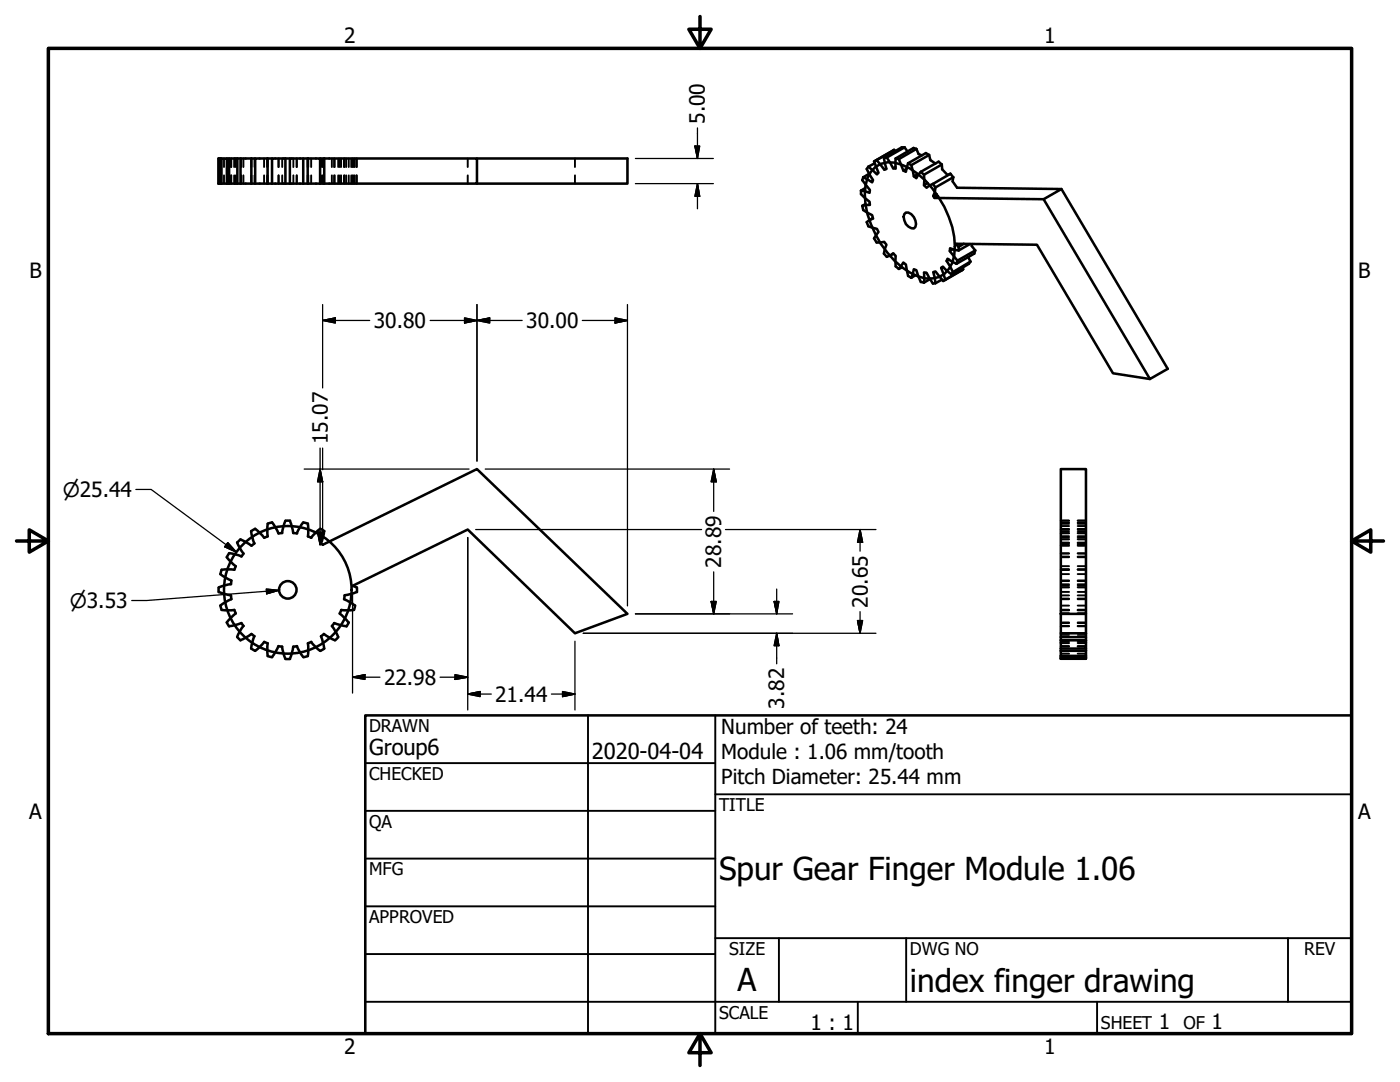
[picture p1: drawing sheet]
<svg xmlns="http://www.w3.org/2000/svg" width="279mm" height="216mm" viewBox="0 0 279 216" stroke-linecap="round" stroke-linejoin="round" font-family="sans-serif">
<!-- layer: Visible (ANSI) -->
<g fill="none" stroke="#000" stroke-width=".51">
<path d="M43.6 36.6v-5h.4v5M43.6 31.6v5M44 31.6h.2M44.2 36.6v-5h1.1v5M45.3 31.6h.4M47.4 31.6v5M48 31.6h-2.3v5M50.2 31.6v5M50.9 36.6v-5h2.5v5M50.9 31.6h-2.9v5M53.4 31.6h.9M57 31.6v5"/>
<path d="M57.8 36.6v-5h2.7v5M57.8 31.6h-3.5v5M60.5 31.6h.9M61.4 36.6v-5h2.5v5M63.9 31.6h31.3v5h-51.6M64.7 31.6v5M95.2 31.6h30v5h-30M171.8 38v.7l1.7 1.6 .1 .6-1.5 .2M172.3 35.4l-.2 .5 1.5 2-.1 .6-1.7-.5M172.7 37.5l-.9 .5M173.3 33.3l-.3 .4 1.2 2.2-.1 .5-1.8-1M173.5 34.7l-1.2 .7"/>
<path d="M174.6 32.6l-1.3 .7M174.7 33.3a5.1 5.1 0 0 1 5.3-.4 17.2 17.2 0 0 1 8.5 8.4 14.9 14.9 0 0 1 1.6 11.2 4.9 4.9 0 0 1-7 2.6 17.6 17.6 0 0 1-9.3-10.4 13.8 13.8 0 0 1-.7-9.1l.7-1.3zM174.9 31.9l-.5 .3 .9 2.3-.3 .3-1.7-1.5M176.4 31.5l.5 2.2-.4 .1-1.6-1.9M176.8 33.7l-.3 .1M177 31.4l1.2 2.2 .6 .1v-2.1M177 31.4l-.6 .1M178.4 29.9l.3 .3M178.4 29.9l-3.5 2M178.4 29.9l-3.7 2.2M178.7 33.3l-.5 .3M178.8 31.6l.6 .2"/>
<path d="M179.4 31.8l.9 2.2 .5 .3 .4-1.7M180.5 29.4l.6 .8M180.5 29.4l-3.5 2M180.5 29.4h-.5l-3.6 2.1M180.9 33.7l-.6 .3M181.2 32.6l.7 .4M181.9 33l.5 2.2 .5 .4 .9-1.3M182.9 29.7l-.6-.2-3.5 2.1M182.9 29.7l.4 1 .7 .3M182.9 29.7l-3.5 2.1M183.2 34.7l-.8 .5M183.8 34.3l.6 .6"/>
<path d="M184.4 34.9v2.1l.5 .5 1.3-.8M185.1 36.5l-.7 .5M185.4 30.9l.3 1 1 .7M185.4 30.9l-3.5 2.1M185.4 30.9l-.6-.4-3.6 2.1M185.5 37h.1M186.2 36.7l.5 .7M186.7 37.4l-.1 1-.4 .7 .3 .4M186.9 38.7l-.7 .4M188 32.8v1l1.1 1.1 .6-.2M188 32.8l-3.6 2.1M188 32.8l-.7-.5-3.5 2"/>
<path d="M189.7 34.7l-3.5 2M189.7 34.7l.5 .7M190.2 35.4l-.1 .8 .9 1.3 20.8 .2-3.5 2.1-21.8-.3 .7-.4M190.2 35.4l-3.5 2M211.8 37.7l21.2 35.9-3.5 2-21.2-35.8M172.1 41.1l.2 .8 1.8 1 .1 .7-.7 .3-.5 .4 .3 .8 1.7 .6 .3 .6-.9 1.3 .5 .8 1.6-.1 .4 .5-.5 1.8 .6 .6 .7-.2 .5-.5 .6 .6v2l.6 .6M172.7 40.7l-.6 .4M174.2 43.5l-.6 .4M178.3 50.6l-.6 .4M179.4 53.7l.9-1.3 .5 .4 .4 2.3 .7 .3M180 53.3l-.6 .4M180.8 42.4a2.19 2.19 0 0 1 1.9 2.9l-.3 .3a2.19 2.19 0 0 1-1.9-2.9z"/>
<path d="M181.9 55.4l.5-1.7 .5 .2 .9 2.4 .6 .1M182.7 54.9l-.8 .5M184.4 56.4v-2h.5l1.3 2.2 .5-.1M185.6 55.7l-1.2 .7M188 55.8l-1.3 .7M188.2 53.3l-.4 .2M189.4 51.8l-.5 .3M190.1 49.7l-.6 .4M190.2 54.3l-.3 .4M190.9 52.6l-1.8-1-.2 .5 1.3 2.2M191.1 52l-.2 .6M191.3 49.3l-.6-.7 16.2 .2 15.2 25.7 7.4 1.1"/>
<path d="M191.3 50l-.9-.2-.8-.3-.1 .6 1.6 1.9M191.3 49.3v.7M192.1 53.4l.1 .3M192.2 53.7l-4 2.4-1.5-1.9-.5 .1 .5 2.2M192.2 53.7l-3.5 2.1-.9-2.3 .4-.3 1.7 1.5M192.3 48.6l-1 .7M193.2 51.3l.5 .9M193.5 48.7l-2.2 1.3M193.7 52.2l-.3 .4-3.5 2.1M193.7 52.2l-3.5 2.1M194 48.7l-.1 .4 .7 .9M194.6 50l-.2 .6-3.5 2"/>
<path d="M194.6 50l-3.5 2M211.7 93.6h5v28.9h-5zM43.6 117.2v.9M43.7 118.1l2.4 .7 .1 .8M44 114.6l2.2 1.2M44.2 113.7l-.2 .9M45.3 111.2l1.7 1.8M45.7 110.4l-.4 .8M45.7 110.4l2.5 .6M46.1 116.5l-2.4 .7M46.2 119.6l-2.2 1.2M46.2 115.8l-.1 .8"/>
<path d="M47.1 113l-.3 .7h-2.6M47.3 108.2l1.3 2.2M48 107.6l2.2 1.3M48 107.6l-.6 .7M48.6 110.5l-.4 .6M50.1 106l.7 2.4M50.8 108.4l-.6 .5M53.4 104.5l.9-.3 1.3 2.2M53.4 104.5v2.5l-.7 .3-1.8-1.8-.8 .5M56.3 106.4l-.7 .1M57 103.9l-.7 2.5M57 103.9h.9"/>
<path d="M57.9 103.9l.6 2.5M58.6 106.4l.7 .1M60.5 104.2l-1.3 2.2M60.6 104.2l.8 .3M61.4 104.5l.1 2.5 .6 .3M63.9 105.5l-1.8 1.8M63.9 105.5l.8 .5M64.1 108.4l.3 .3M64.4 108.7l30.8-15.1 30 28.9-10.5 3.9-21.4-20.7-22.9 11.2 .8 .3M64.7 106l-.6 2.4M68.7 119.6l2.1 1.2M68.8 118.8l-.1 .8"/>
<path d="M71.2 118.1l-2.4 .7M71.2 117.2v1M44 120.8l.2 .9M44.2 121.7h2.6M46.8 121.7l.3 .7-1.8 1.8 .4 .8M48.2 124.3l.4 .6M48.2 124.3l-2.5 .7M48.6 124.9l-1.3 2.2M50.1 129.4l.8 .5 1.8-1.8 .7 .3v2.5M50.2 126.5l-2.2 1.3-.6-.7M50.2 126.5l.6 .5M50.8 126.9l-.7 2.5"/>
<path d="M53.4 130.9l.9 .2M56.3 129l.7 2.5M56.3 129l-.7-.1-1.3 2.2M57 131.5h.9M58.5 129l-.6 2.5M59.2 128.9l1.3 2.2M59.3 128.9l-.7 .1M61.4 130.9l-.8 .2M62.1 128.1l1.8 1.8M62.1 128.1l-.6 .3-.1 2.5M64.1 126.9l.6 2.5M64.6 126.5l2.2 1.3"/>
<path d="M64.7 126.5l-.6 .5M64.7 129.4l-.8 .5M66.2 124.9l1.3 2.2M67.5 127.1l-.6 .7M67.8 122.4l1.7 1.8M69.6 124.2l-.5 .8-2.4-.7-.5 .6M70.6 121.7h-2.5l-.3 .7M70.9 120.8l-.2 .9M211.7 122.5v3.9h5M211.7 131.4h5M211.7 126.4v5M211.7 131.1h5"/>
<path d="M211.7 129.9h5M211.7 127.8h5M216.7 131.1v.3h-5M216.7 129.9v1h-5M216.7 127.1v2.3h-5M216.7 126.4v.7h-5M216.7 122.5v3.9M216.7 129.4v.5M216.7 130.9v.2"/>
<circle cx="57.4" cy="117.7" r="12.7"/>
<circle cx="57.4" cy="117.7" r="1.75"/>
</g>
<!-- layer: Hidden (ANSI) -->
<g fill="none" stroke="#000" stroke-width=".38">
<path d="M44.7 31.6v1.7M44.7 35v1.6M46.1 31.6v1.7M46.1 35v1.6M46.2 31.6v1.7M46.2 35v1.6M46.7 31.6v1.7M46.7 35v1.6M47.1 31.6v1.7M47.1 35v1.6M48.1 31.6v1.7M48.1 35v1.6"/>
<path d="M48.6 31.6v1.7M48.6 35v1.6M50.2 31.6v1.7M50.2 35v1.6M50.8 31.6v1.7M50.8 35v1.6M52.7 31.6v1.7M52.7 35v1.6M53.3 31.6v1.7M53.3 35v1.6M53.4 31.6v1.7M53.4 35v1.6"/>
<path d="M55.6 31.6v1.7M55.6 35v1.6M56.3 31.6v1.7M56.3 35v1.6M58.5 31.6v1.7M58.5 35v1.6M59.2 31.6v1.7M59.2 35v1.6M61.4 31.6v1.7M61.4 35v1.6M61.5 31.6v1.7M61.5 35v1.6"/>
<path d="M62.1 31.6v1.7M62.1 35v1.6M64.1 31.6v1.7M64.1 35v1.6M64.4 31.6v1.7M64.4 35v1.6M64.6 31.6v1.7M64.6 35v1.6M66.2 31.6v1.7M66.2 35v1.6M66.7 31.6v1.7M66.7 35v1.6"/>
<path d="M66.8 31.6v1.7M66.8 35v1.6M67.5 31.6v1.7M67.5 35v1.6M67.8 31.6v1.7M67.8 35v1.6M68.1 31.6v1.7M68.1 35v1.6M68.6 31.6v1.7M68.6 35v1.6M68.8 31.6v1.7M68.8 35v1.6"/>
<path d="M69.1 31.6v1.7M69.1 35v1.6M69.6 31.6v1.7M69.6 35v1.6M70.1 31.6v1.7M70.1 35v1.6M70.4 31.6v1.7M70.4 35v1.6M70.6 31.6v1.7M70.6 35v1.6M70.8 31.6v1.7M70.8 35v1.6"/>
<path d="M71.2 31.6v1.7M71.2 35v1.6M93.3 31.6v1.7M93.3 35v1.6M114.7 31.6v1.7M114.7 35v1.6M211.7 108.7h1.7M211.7 105.7h1.7M211.7 116.9h1.7M211.7 117.2h1.7M211.7 108.9h1.7M211.7 107.6h1.7"/>
<path d="M211.7 110.4h1.7M211.7 111.1h1.7M211.7 108.3h1.7M211.7 113h1.7M211.7 111.2h1.7M211.7 115.8h1.7M211.7 116.6h1.7M211.7 114.6h1.7M211.7 119.6h1.7M211.7 118.8h1.7M211.7 118.1h1.7M211.7 108.4h1.7"/>
<path d="M211.7 106h1.7M211.7 107.3h1.7M211.7 107h1.7M211.7 104.5h1.7M211.7 105.5h1.7M211.7 106.4h1.7M211.7 103.9h1.7M211.7 104.3h1.7M211.7 113.6h1.7M211.7 116h1.7M211.7 119.4h1.7M211.7 105h1.7"/>
<path d="M213.4 113.7h-1.7h1.7M215.1 108.7h1.6M215.1 105.7h1.6M215.1 116.9h1.6M215.1 117.2h1.6M215.1 108.9h1.6M215.1 107.6h1.6M215.1 110.4h1.6M215.1 111.1h1.6M215.1 108.3h1.6M215.1 113h1.6M215.1 113.7h1.6"/>
<path d="M215.1 111.2h1.6M215.1 115.8h1.6M215.1 116.6h1.6M215.1 114.6h1.6M215.1 119.6h1.6M215.1 118.8h1.6M215.1 118.1h1.6M215.1 108.4h1.6M215.1 106h1.6M215.1 107.3h1.6M215.1 107h1.6M215.1 104.5h1.6"/>
<path d="M215.1 105.5h1.6M215.1 106.4h1.6M215.1 103.9h1.6M215.1 104.3h1.6M215.1 113.6h1.6M215.1 116h1.6M215.1 119.4h1.6M215.1 105h1.6M211.7 129h1.7M211.7 128.9h1.7M211.7 128.3h1.7M211.7 128.1h1.7"/>
<path d="M211.7 126.9h1.7M211.7 126.5h1.7M211.7 124.9h1.7M211.7 124.3h1.7M211.7 125h1.7M211.7 122.4h1.7M211.7 121.7h1.7M211.7 124.2h1.7M211.7 120.8h1.7M211.7 121.8h1.7M211.7 130.4h1.7M215.1 129h1.6"/>
<path d="M215.1 128.9h1.6M215.1 128.3h1.6M215.1 128.1h1.6M215.1 126.9h1.6M215.1 126.5h1.6M215.1 124.9h1.6M215.1 124.3h1.6M215.1 125h1.6M215.1 122.4h1.6M215.1 121.7h1.6M215.1 124.2h1.6M215.1 120.8h1.6"/>
<path d="M215.1 121.8h1.6M215.1 130.4h1.6"/>
</g>
<!-- layer: Visible (ANSI) -->
<g fill="#000">
<circle cx="43.6" cy="36.6" r=".25"/>
<circle cx="43.6" cy="31.6" r=".25"/>
<circle cx="211.7" cy="131.4" r=".25"/>
</g>
<!-- layer: Border (ANSI) -->
<path d="M9.7 9.7h260v196.5h-260zM139.7 3.3v6.4l-2.2-3.9h4.4l-2.2 3.9M3.3 107.9h6.4l-3.9-2.2v4.5l3.9-2.3M269.7 107.9l3.9 2.3v-4.5l-3.9 2.2h6.4M139.7 206.2l2.2 3.9h-4.4l2.2-3.9v6.4" fill="none" stroke="#000" stroke-width=".7"/>
<!-- layer: Title (ANSI) -->
<g fill="none" stroke="#000" stroke-width=".38">
<path d="M72.9 152.3h69.8M117.3 142.7v63.5M142.7 158.5h127M142.7 142.7v63.5M72.9 161.8h69.8M72.9 171.3h69.8M72.9 199.9h196.8M72.9 180.8h69.8M72.9 190.4h69.8M142.7 187.2h127M155.4 187.2v12.7M171.2 199.9v6.3"/>
<path d="M180.8 187.2v12.7M218.9 199.9v6.3M257 187.2v12.7"/>
</g>
<path d="M72.9 142.7h196.8v63.5h-196.8z" fill="none" stroke="#000" stroke-width=".51"/>
<!-- layer: Dimension (ANSI) -->
<g fill="none" stroke="#000" stroke-width=".25">
<path d="M126.8 36.6h15.6M126.8 31.6h15.6M138.7 29.1h.9l-.4 2.5zM139.2 36.6l.4 2.6h-.9zM139.2 25.5v6.1M139.2 36.6v5.1M64.4 63.9l2.5-.5v1.1zM64.4 63.9h9.4M64.4 60.8v16.6M85.9 63.9h18.3M92.7 63.4l2.5 .5-2.5 .6zM95.2 63.9l2.5-.5v1.1z"/>
<path d="M95.2 60.8v31.2M116.2 63.9h9M122.7 63.4l2.5 .5-2.5 .6zM125.2 60.8v60.1M27.1 97.7h3.1l17 12.5M60.7 93.6h32.9M63.9 93.6l.5 2.5h-1zM63.9 89.4v19.3M64.4 89.4v4.3M64.4 96v10.3M96.8 93.6h48.8M142.4 93.6l.5 2.5h-1z"/>
<path d="M142.4 93.6v8.4M45.5 108.3l1.7 1.9-2.4-1.1zM53.1 117.5l2.5 .3-2.4 .7zM55.6 117.8l-26.3 2h-3M63.4 106.2h1l-.5 2.5zM70.4 118.6v19.7M93.3 107.3v34.4M94.9 105.7h45.1M142.4 114.1v8.4M144.8 105.7h30M155 117.5v5M171.6 105.7l.5 2.5h-1z"/>
<path d="M171.6 105.7v4.3M70.4 135.1l2.4-.5v1zM70.4 135.1h5.4M87.8 135.1h5.5M90.8 134.6l2.5 .5-2.5 .5zM93.3 138.5l2.5-.5v1zM93.3 138.5h4.7M110 138.5h4.7M112.3 138l2.4 .5-2.4 .5zM114.7 128v13.7M116.4 126.4h58.4M126.8 122.5h31.4"/>
<path d="M141.9 120h1l-.5 2.5zM154.5 120h.9l-.4 2.5zM155 126.4l.4 2.4h-.9zM155 126.4v6.1M171.1 123.8h1l-.5 2.6zM171.6 122v4.4"/>
</g>
<g fill="#000" stroke="#000" stroke-width=".25">
<path d="M138.7 29.1l.5 2.5zM138.7 29.1h.9l-.4 2.5zM139.2 36.6l.4 2.6zM139.2 36.6l.4 2.6h-.9zM64.4 63.9l2.5-.5zM64.4 63.9l2.5-.5v1.1zM92.7 64.5l2.5-.6zM92.7 63.4l2.5 .5-2.5 .6zM95.2 63.9l2.5-.5zM95.2 63.9l2.5-.5v1.1zM122.7 64.5l2.5-.6zM122.7 63.4l2.5 .5-2.5 .6z"/>
<path d="M63.9 93.6l.5 2.5zM63.9 93.6l.5 2.5h-1zM142.4 93.6l.5 2.5zM142.4 93.6l.5 2.5h-1zM44.8 109.1l2.4 1.1zM45.5 108.3l1.7 1.9-2.4-1.1zM53.2 118.5l2.4-.7zM53.1 117.5l2.5 .3-2.4 .7zM63.4 106.2l.5 2.5zM63.4 106.2h1l-.5 2.5zM171.6 105.7l.5 2.5zM171.6 105.7l.5 2.5h-1z"/>
<path d="M70.4 135.1l2.4-.5zM70.4 135.1l2.4-.5v1zM90.8 135.6l2.5-.5zM90.8 134.6l2.5 .5-2.5 .5zM93.3 138.5l2.5-.5zM93.3 138.5l2.5-.5v1zM112.3 139l2.4-.5zM112.3 138l2.4 .5-2.4 .5zM141.9 120l.5 2.5zM141.9 120h1l-.5 2.5zM154.5 120l.5 2.5zM154.5 120h.9l-.4 2.5z"/>
<path d="M155 126.4l.4 2.4zM155 126.4l.4 2.4h-.9zM171.1 123.8l.5 2.6zM171.1 123.8h1l-.5 2.6z"/>
</g>
<g font-size="6.3">
<text x="143.5" y="175.6">Spur Gear Finger Module 1.06</text>
<text x="147.2" y="197.7">A</text>
<text x="181.6" y="197.9">index finger drawing</text>
</g>
<g font-size="4.4">
<text x="73.7" y="150.6">Group6</text>
<text x="118.1" y="151.4">2020-04-04</text>
</g>
<g font-size="4.2">
<text x="68.7" y="8.6">2</text>
<text x="208.4" y="8.6">1</text>
<text x="140.7" y="24.7" transform="rotate(-90 140.7 24.7)">5.00</text>
<text x="5.9" y="55.5">B</text>
<text x="271.1" y="55.5">B</text>
<text x="74.6" y="65.5">30.80</text>
<text x="105" y="65.5">30.00</text>
<text x="65.4" y="88.6" transform="rotate(-90 65.4 88.6)">15.07</text>
<text x="144" y="113.3" transform="rotate(-90 144 113.3)">28.89</text>
<text x="173.2" y="121.2" transform="rotate(-90 173.2 121.2)">20.65</text>
<text x="76.6" y="136.7">22.98</text>
<text x="98.8" y="140">21.44</text>
<text x="156.5" y="141.4" transform="rotate(-90 156.5 141.4)">3.82</text>
<text x="5.8" y="163.4">A</text>
<text x="271" y="163.4">A</text>
<text x="161.7" y="205.5">1 : 1</text>
<text x="231.3" y="205.4">1</text>
<text x="241.8" y="205.4">1</text>
<text x="68.7" y="210.3">2</text>
<text x="208.4" y="210.3">1</text>
</g>
<g font-size="4.1">
<text x="144" y="146.6">Number of teeth: 24</text>
<text x="144" y="151.5">Module : 1.06 mm/tooth</text>
<text x="144" y="156.5">Pitch Diameter: 25.44 mm</text>
</g>
<g font-size="4">
<text x="12.5" y="99.1">⌀25.44</text>
<text x="14" y="121.3">⌀3.53</text>
</g>
<g font-size="3.5">
<text x="73.7" y="146">DRAWN</text>
<text x="73.7" y="155.6">CHECKED</text>
<text x="143.5" y="161.8">TITLE</text>
<text x="73.7" y="165.2">QA</text>
<text x="73.7" y="174.7">MFG</text>
<text x="73.7" y="184.2">APPROVED</text>
<text x="145.5" y="190.6">SIZE</text>
<text x="181.6" y="190.6">DWG NO</text>
<text x="260.3" y="190.5">REV</text>
<text x="143.5" y="203.3">SCALE</text>
<text x="219.7" y="205.4">SHEET</text>
<text x="236.2" y="205.4">OF</text>
</g>
</svg>
